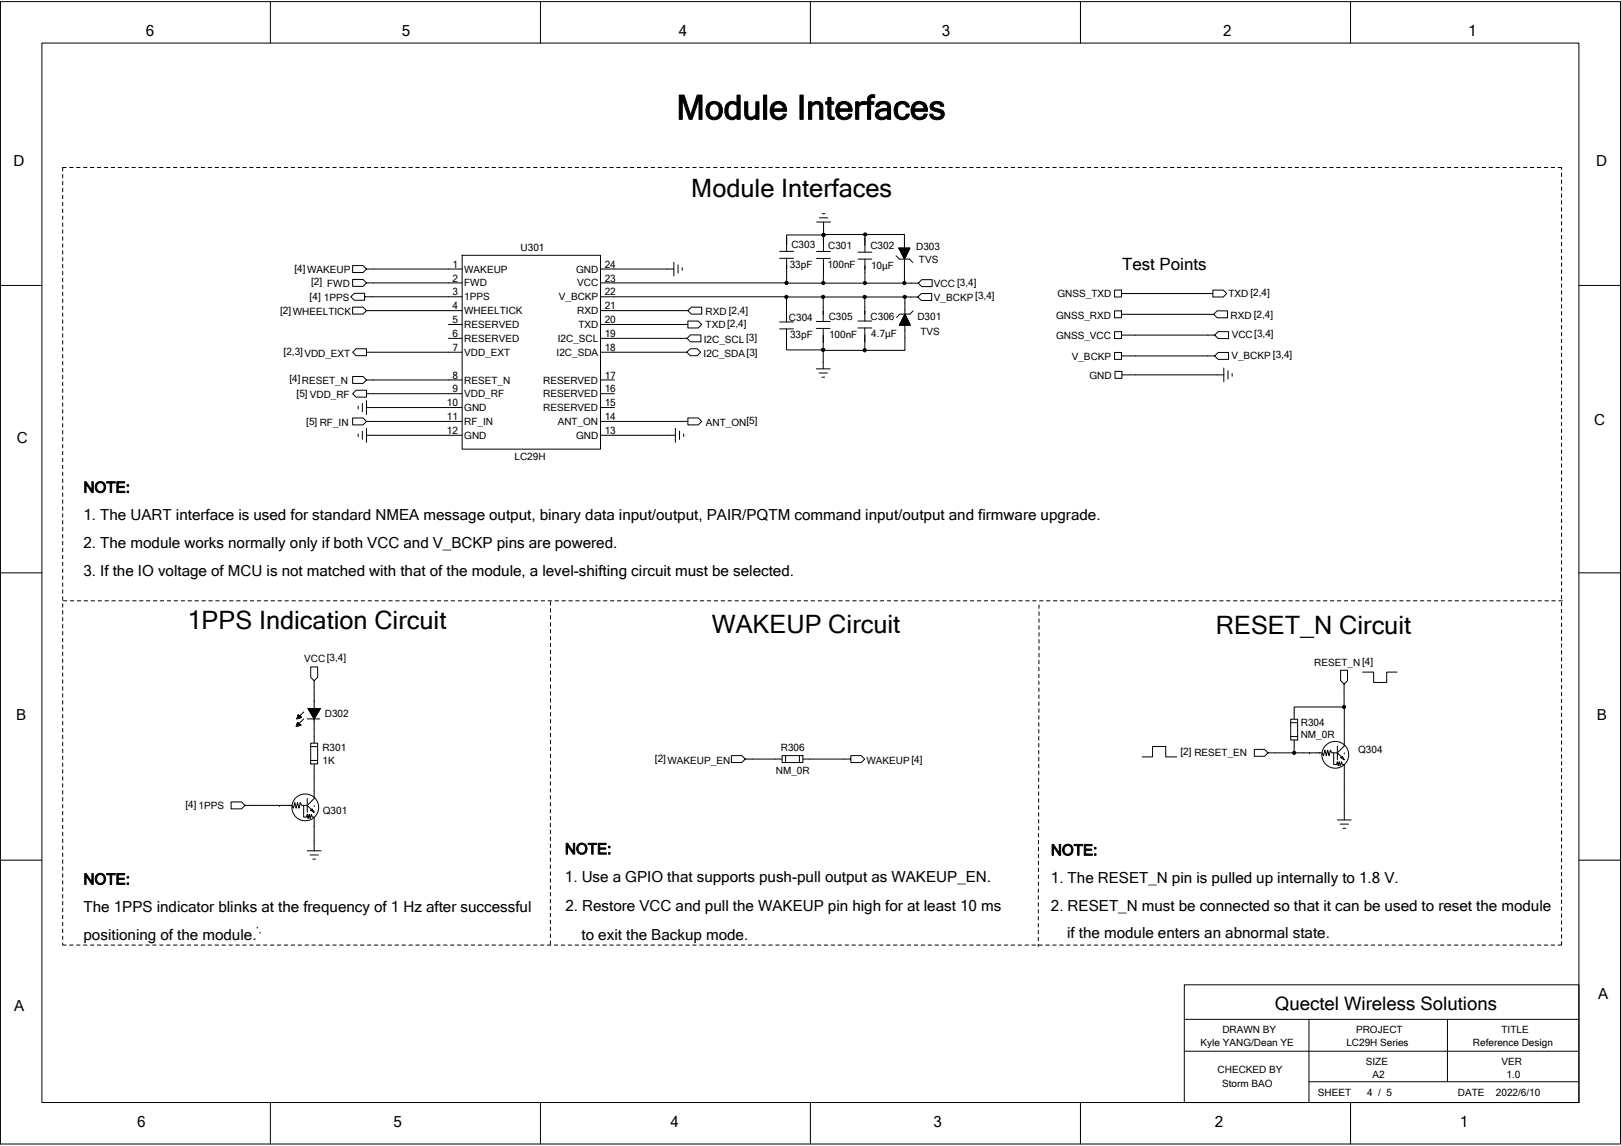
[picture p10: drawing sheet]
<svg xmlns="http://www.w3.org/2000/svg" width="297mm" height="210mm" viewBox="0 0 297 210" stroke-linecap="round" stroke-linejoin="round" font-family="sans-serif">
<g fill="none" stroke="#000" stroke-width=".18">
<path d="M.1 .3h296.8v209.3h-296.8zM7.7 7.9h281.6v194.1h-281.6zM49.5 .3v7.6M99 .3v7.6M148.5 .3v7.6M198 .3v7.6M247.5 .3v7.6M11.5 32v.6M11.5 33.2v.7M11.5 34.5v.6M11.5 35.8v.6M11.5 37v.7"/>
<path d="M11.5 38.3v.6M11.5 39.6v.6M12.1 30.7h-.6v.6M12.8 30.7h.6M14 30.7h.7M15.3 30.7h.6M16.6 30.7h.6M17.8 30.7h.7M19.1 30.7h.6M20.4 30.7h.6M21.7 30.7h.6M22.9 30.7h.6"/>
<path d="M24.2 30.7h.6M25.4 30.7h.7M26.7 30.7h.6M28 30.7h.6M29.2 30.7h.7M30.5 30.7h.7M31.8 30.7h.6M33.1 30.7h.6M34.3 30.7h.7M35.6 30.7h.6M36.9 30.7h.6M38.1 30.7h.7"/>
<path d="M39.4 30.7h.6M40.7 30.7h.6M41.9 30.7h.7M43.2 30.7h.7M44.5 30.7h.6M45.8 30.7h.6M47 30.7h.6M48.3 30.7h.6M49.5 30.7h.7M50.8 30.7h.7M52.1 30.7h.6M53.4 30.7h.6"/>
<path d="M54.6 30.7h.7M55.9 30.7h.6M57.2 30.7h.6M58.4 30.7h.7M59.7 30.7h.6M61 30.7h.6M62.2 30.7h.7M63.5 30.7h.7M64.8 30.7h.6M66.1 30.7h.6M67.3 30.7h.7M68.6 30.7h.6"/>
<path d="M69.8 30.7h.7M71.1 30.7h.7M72.4 30.7h.6M73.7 30.7h.6M74.9 30.7h.7M76.2 30.7h.6M77.5 30.7h.6M78.7 30.7h.7M80 30.7h.6M81.3 30.7h.6M82.5 30.7h.7M83.8 30.7h.7"/>
<path d="M85.1 30.7h.6M86.4 30.7h.6M87.6 30.7h.7M88.9 30.7h.6M90.2 30.7h.6M91.4 30.7h.7M92.7 30.7h.6M94 30.7h.6M95.2 30.7h.7M96.5 30.7h.6M97.8 30.7h.6M99 30.7h.7"/>
<path d="M100.3 30.7h.6M101.6 30.7h.6M102.8 30.7h.7M104.1 30.7h.7M105.4 30.7h.6M106.7 30.7h.6M107.9 30.7h.7M109.2 30.7h.6M110.5 30.7h.6M111.7 30.7h.7M113 30.7h.6M114.3 30.7h.6"/>
<path d="M115.5 30.7h.6M116.8 30.7h.6M118 30.7h.7M119.3 30.7h.6M120.6 30.7h.6M121.9 30.7h.6M123.1 30.7h.7M124.4 30.7h.6M125.7 30.7h.6M126.9 30.7h.7M128.2 30.7h.6M129.5 30.7h.6"/>
<path d="M130.7 30.7h.7M132 30.7h.6M133.3 30.7h.6M134.6 30.7h.6M135.8 30.7h.7M137.1 30.7h.6M138.4 30.7h.6M139.6 30.7h.6M140.9 30.7h.6M142.2 30.7h.6M143.4 30.7h.7M144.7 30.7h.6"/>
<path d="M146 30.7h.6M147.2 30.7h.7M148.5 30.7h.6M149.8 30.7h.6M150.2 39.9h1.5M150.7 39.2h.5M151 30.7h.7M152.3 30.7h.6M153.6 30.7h.6M154.9 30.7h.6M156.1 30.7h.7M157.4 30.7h.6"/>
<path d="M158.7 30.7h.6M159.9 30.7h.7M161.2 30.7h.6M162.5 30.7h.6M163.7 30.7h.7M165 30.7h.6M166.3 30.7h.6M167.5 30.7h.7M168.8 30.7h.6M170.1 30.7h.6M171.3 30.7h.7M172.6 30.7h.6"/>
<path d="M173.9 30.7h.6M175.2 30.7h.6M176.4 30.7h.7M177.7 30.7h.6M179 30.7h.6M180.2 30.7h.7M181.5 30.7h.6M182.8 30.7h.6M184 30.7h.7M185.3 30.7h.6M186.6 30.7h.6M187.8 30.7h.7"/>
<path d="M189.1 30.7h.6M190.4 30.7h.6M191.6 30.7h.7M192.9 30.7h.6M194.2 30.7h.6M195.5 30.7h.6M196.7 30.7h.7M198 30.7h.6M199.3 30.7h.6M200.5 30.7h.7M201.8 30.7h.6M203.1 30.7h.6"/>
<path d="M204.3 30.7h.7M205.6 30.7h.6M206.9 30.7h.6M208.1 30.7h.7M209.4 30.7h.6M210.7 30.7h.6M211.9 30.7h.7M213.2 30.7h.6M214.5 30.7h.6M215.7 30.7h.7M217 30.7h.7M218.3 30.7h.6"/>
<path d="M219.6 30.7h.6M220.8 30.7h.7M222.1 30.7h.6M223.4 30.7h.6M224.6 30.7h.7M225.9 30.7h.6M227.2 30.7h.6M228.4 30.7h.7M229.7 30.7h.7M231 30.7h.6M232.2 30.7h.7M233.5 30.7h.6"/>
<path d="M234.8 30.7h.6M236 30.7h.7M237.3 30.7h.7M238.6 30.7h.6M239.9 30.7h.6M241.1 30.7h.7M242.4 30.7h.6M243.7 30.7h.6M244.9 30.7h.7M246.2 30.7h.6M247.5 30.7h.6M248.7 30.7h.7"/>
<path d="M250 30.7h.7M251.3 30.7h.6M252.6 30.7h.6M253.8 30.7h.6M255.1 30.7h.6M256.3 30.7h.7M257.6 30.7h.7M258.9 30.7h.6M260.2 30.7h.6M261.4 30.7h.7M262.7 30.7h.6M264 30.7h.6"/>
<path d="M265.2 30.7h.7M266.5 30.7h.6M267.8 30.7h.6M269 30.7h.7M270.3 30.7h.7M271.6 30.7h.6M272.9 30.7h.6M274.1 30.7h.7M275.4 30.7h.6M276.7 30.7h.6M277.9 30.7h.6M279.2 30.7h.6"/>
<path d="M280.4 30.7h.7M281.7 30.7h.6M283 30.7h.6M284.2 30.7h.7M285.5 30.7h.6v.4M286.1 31.7v.6M286.1 33v.6M286.1 34.2v.7M286.1 35.5v.7M286.1 36.8v.6M286.1 38.1v.6M286.1 39.3v.7"/>
<path d="M.1 52.3h7.6M11.5 40.9v.6M11.5 42.1v.7M11.5 43.4v.6M11.5 44.7v.6M11.5 45.9v.7M11.5 47.2v.6M11.5 48.4v.7M11.5 49.7v.7M11.5 51v.6M11.5 52.3v.6M11.5 53.5v.7"/>
<path d="M11.5 54.8v.6M11.5 56.1v.6M11.5 57.3v.7M11.5 58.6v.6M11.5 59.9v.6M66.8 54.4v.6h-1.9l-.6-.6 .6-.7h1.9v.7h17.9M67.2 56.9l-.7-.6h-1.9v1.3h1.9l.7-.7h17.5M67.2 51.8l-.7-.6h-1.9v1.3h1.9l.7-.7h17.5M67.2 49.3l-.7-.6h-1.9v1.2h1.9l.7-.6h17.5M82.1 59.5h2.6M84.7 46.8h25.3v35.5h-25.3zM110 59.5h16v-.7h1.9l.7 .7-.7 .6h-1.9v-.6"/>
<path d="M110 56.9h16l.7 .7h1.9v-1.3h-1.9l-.7 .6M110 54.4h34.1M110 51.8h34.1M123.5 49.3h-13.5M123.5 48v2.6M124.2 48.5v1.6M125 49v.6M142.9 59h2.5M142.9 47.3h2.5M142.9 46.1h2.5M144.1 54.4v4.6M144.1 54.4h6.8"/>
<path d="M144.1 47.3v4.5M144.1 51.8l6.8 .1M149.6 58.9h2.5M149.6 47.3h2.6M149.6 46.1h2.6M149.6 40.7h2.6M150.9 47.3v4.6M150.9 40.7v2.4h-6.8v3M157.2 58.8h2.5M157.2 47.5h2.6M157.2 46.2h2.6M158.5 54.4h-7.6v4.5"/>
<path d="M158.5 54.4v4.4M158.5 54.4h7.3v3.2M158.5 47.5v4.4h-7.6M158.5 51.9h7.2M158.5 43h-7.6v3.1M158.5 43v-.1v3.3M158.5 43h7.2v2.4M164.2 46.9l.6 .6h1.8l.7 .6M164.7 45.4h2l-1 2.1zM164.7 45.4h.1M164.7 45.5h2M164.8 59.5h2"/>
<path d="M164.8 45.7h1.8M164.9 59.4v.2M164.9 45.4v.4M164.9 59.4h1.8M164.9 45.9h1.6M165 59.2h1.6M165 46.1h1.5M165.1 59v.6M165.1 45.4v.8M165.1 59h1.4M165.1 46.2h1.3M165.2 58.8h1.3"/>
<path d="M165.2 46.4h1.1M165.2 58.7v.9M165.2 45.4v1.2M165.3 58.7h1M165.3 46.6h.9M165.4 58.5h.9M165.4 46.8h.7M165.4 58.3v1.3M165.4 45.4v1.5M165.5 58.3h.7M165.5 46.9h.5M165.5 58.1h.6"/>
<path d="M165.6 47.1h.3M165.6 57.9v1.7M165.6 45.4v1.9h.2M165.6 57.9h.4M165.7 57.8h.2M165.7 47.5v4.4h2.6l.6 .6h1.9v-1.3h-1.9l-.6 .7M165.7 47.5h.1M165.8 57.6v2M165.8 45.4v2M165.8 57.6h.1M165.8 57.6l1 2h-2zM165.8 59.6v4.6h-7.3"/>
<path d="M166 57.9v1.7M166 45.4v1.6M166.1 58.2v1.4M166.1 45.4v1.3M166.3 58.6v1M166.3 45.4v.9M166.5 58.9v.7M166.5 45.4v.6M166.7 59.3v.3M166.7 45.4v.2M167.3 57l-.6 .6h-1.8l-.6 .6M168.2 54.4l.6-.6h1.9v1.3h-1.9l-.6-.7h-2.4"/>
<path d="M204.2 57h1.3v1.2h-1.3zM204.2 53.1h1.3v1.3h-1.3zM205.5 53.8h16.7v-.7h2l.6 .7-.6 .6h-2v-.6M205.5 57.6h16.9l.6 .6h1.9v-1.2h-1.9l-.6 .6M286.1 40.6v.6M286.1 41.9v.6M286.1 43.1v.7M286.1 44.4v.6M286.1 45.7v.6M286.1 46.9v.7M286.1 48.2v.6M286.1 49.4v.7"/>
<path d="M286.1 50.7v.7M286.1 52v.6M286.1 53.3v.6M286.1 54.5v.7M286.1 55.8v.7M286.1 57.1v.6M286.1 58.4v.6M286.1 59.6v.7M289.3 52.3h7.6M11.5 61.2v.6M11.5 62.4v.7M11.5 63.7v.6"/>
<path d="M11.5 65v.6M11.5 66.2v.7M11.5 67.5v.6M11.5 68.8v.6M11.5 70v.7M11.5 71.3v.6M11.5 72.5v.7M11.5 73.8v.6M11.5 75.1v.6M11.5 76.3v.7M11.5 77.6v.7M11.5 78.9v.6"/>
<path d="M65.6 74.4v.5M65.6 79.5v.5M66.4 73.9v1.5M66.4 79v1.5M67.2 73.4v2.5M67.2 78.5v2.5M82.1 62h2.6M84.7 77.2h-17.5l-.7 .7h-1.9v-1.3h1.9l.7 .6M84.7 72.1h-17.5v-.6h-1.9l-.7 .6 .7 .7h1.9v-.7M84.7 69.6h-17.5l-.7 .7h-1.9v-1.3h1.9l.7 .6M84.7 64.5h-17.5v-.6h-1.9l-.7 .6 .7 .7h1.9v-.7M84.7 74.7h-17.5"/>
<path d="M84.7 79.8h-17.5M110 62h15.9l.6 .6h1.9v-1.2h-1.9l-.6 .6M110 77.2h16v-.6h1.9l.7 .6-.7 .7h-1.9v-.7M110 64.5h15.9M110 69.6h2.6M110 72.1h2.6M110 74.7h2.6M110 79.8h13.8M123.8 78.5v2.5M124.5 79v1.5M125.3 79.5v.5M125.9 64.5l.6-.6h1.3l.6 .6-.6 .7h-1.3z"/>
<path d="M142.9 60.3h2.5M144.1 60.3v3.8h6.8v3.5M149.6 60.2h2.5M149.6 67.6h2.5M150.1 68.3h1.5M150.6 69.1h.5M150.9 60.2v4h7.6M157.2 60.1h2.5M158.5 60.1v4.1M204.2 64.6h1.3v1.2h-1.3zM204.2 60.8h1.3v1.2h-1.3zM204.3 68.1h1.3v1.2h-1.3z"/>
<path d="M205.5 61.4h17.1l.6 .6h1.9v-1.2h-1.9l-.6 .6M205.5 65.2h17.1l.6 .6h1.9v-1.2h-1.9l-.6 .6M205.6 68.7h18.7M224.3 67.4v2.6M225 67.9v1.5M225.8 68.4v.5M286.1 60.9v.6M286.1 62.2v.6M286.1 63.4v.7M286.1 64.7v.6M286.1 66v.6M286.1 67.2v.7"/>
<path d="M286.1 68.5v.7M286.1 69.8v.6M286.1 71.1v.5M286.1 72.3v.6M286.1 73.6v.6M286.1 74.8v.7M286.1 76.1v.6M286.1 77.4v.6M286.1 78.6v.7M286.1 79.9v.6M11.5 80.2v.6M11.5 81.4v.7"/>
<path d="M11.5 82.7v.6M11.5 84v.6M11.5 85.2v.7M11.5 86.5v.6M11.5 87.8v.6M11.5 89v.7M11.5 90.3v.7M11.5 91.6v.6M11.5 92.9v.6M11.5 94.1v.6M11.5 95.4v.6M11.5 96.6v.7"/>
<path d="M11.5 97.9v.7M11.5 99.2v.6M286.1 85v.6M286.1 86.3v.6M286.1 87.5v.7M286.1 88.8v.6M286.1 90.1v.6M286.1 91.3v.7M286.1 92.6v.6M286.1 93.9v.6M286.1 95.1v.7M286.1 96.4v.6"/>
<path d="M286.1 97.7v.6M286.1 98.9v.7M286.1 81.2v.6M286.1 82.4v.7M286.1 83.7v.6M.1 105h7.6M11.5 100.5v.6M11.5 101.7v.7M11.5 103v.6M11.5 104.3v.6M11.5 105.5v.7M11.5 106.8v.6"/>
<path d="M11.5 108.1v.6M11.5 109.3v.7M11.5 110.6v.7M11.5 111.9v.6M11.5 113.2v.6M11.5 114.4v.7M11.5 115.7v.6M11.5 117v.6M11.5 118.2v.7M11.5 119.5v.6M11.6 110.1h.7M12.9 110.1h.6"/>
<path d="M14.2 110.1h.6M15.4 110.1h.7M16.7 110.1h.6M18 110.1h.6M19.2 110.1h.7M20.5 110.1h.6M21.8 110.1h.6M23 110.1h.7M24.3 110.1h.6M25.6 110.1h.6M26.8 110.1h.7M28.1 110.1h.6"/>
<path d="M29.4 110.1h.6M30.6 110.1h.7M31.9 110.1h.7M33.2 110.1h.6M34.5 110.1h.6M35.7 110.1h.7M37 110.1h.6M38.3 110.1h.6M39.5 110.1h.7M40.8 110.1h.6M42.1 110.1h.6M43.3 110.1h.7"/>
<path d="M44.6 110.1h.7M45.9 110.1h.6M47.1 110.1h.7M48.4 110.1h.6M49.7 110.1h.6M50.9 110.1h.7M52.2 110.1h.6M53.5 110.1h.6M54.8 110.1h.6M56 110.1h.7M57.3 110.1h.6M58.6 110.1h.6"/>
<path d="M59.8 110.1h.7M61.1 110.1h.6M62.4 110.1h.6M63.6 110.1h.7M64.9 110.1h.6M66.2 110.1h.6M67.5 110.1h.6M68.7 110.1h.6M70 110.1h.6M71.2 110.1h.7M72.5 110.1h.6M73.8 110.1h.6"/>
<path d="M75.1 110.1h.6M76.3 110.1h.7M77.6 110.1h.6M78.9 110.1h.6M80.1 110.1h.7M81.4 110.1h.6M82.7 110.1h.6M83.9 110.1h.7M85.2 110.1h.6M86.5 110.1h.6M87.8 110.1h.6M89 110.1h.7"/>
<path d="M90.3 110.1h.6M91.6 110.1h.6M92.8 110.1h.6M94.1 110.1h.6M95.4 110.1h.6M96.6 110.1h.7M97.9 110.1h.6M99.2 110.1h.6M100.4 110.1h.7M100.9 110.3v.6M100.9 111.5v.7M100.9 112.8v.6"/>
<path d="M100.9 114.1v.6M100.9 115.3v.7M100.9 116.6v.6M100.9 117.9v.6M100.9 119.1v.7M101.7 110.1h.6M103 110.1h.6M104.2 110.1h.7M105.5 110.1h.6M106.8 110.1h.6M108.1 110.1h.6M109.3 110.1h.7"/>
<path d="M110.6 110.1h.6M111.9 110.1h.6M113.1 110.1h.7M114.4 110.1h.6M115.6 110.1h.7M116.9 110.1h.6M118.2 110.1h.6M119.4 110.1h.7M120.7 110.1h.6M122 110.1h.6M123.2 110.1h.7M124.5 110.1h.7"/>
<path d="M125.8 110.1h.6M127.1 110.1h.6M128.3 110.1h.7M129.6 110.1h.6M130.9 110.1h.6M132.1 110.1h.7M133.4 110.1h.6M134.7 110.1h.6M135.9 110.1h.7M137.2 110.1h.7M138.5 110.1h.6M139.7 110.1h.7"/>
<path d="M141 110.1h.6M142.3 110.1h.6M143.5 110.1h.7M144.8 110.1h.7M146.1 110.1h.6M147.4 110.1h.6M148.6 110.1h.7M149.9 110.1h.6M151.2 110.1h.6M152.4 110.1h.7M153.7 110.1h.6M155 110.1h.6"/>
<path d="M156.2 110.1h.7M157.5 110.1h.7M158.8 110.1h.6M160.1 110.1h.6M161.3 110.1h.6M162.6 110.1h.6M163.8 110.1h.7M165.1 110.1h.7M166.4 110.1h.6M167.7 110.1h.6M168.9 110.1h.7M170.2 110.1h.6"/>
<path d="M171.5 110.1h.6M172.7 110.1h.7M174 110.1h.6M175.3 110.1h.6M176.5 110.1h.7M177.8 110.1h.7M179.1 110.1h.6M180.4 110.1h.6M181.6 110.1h.7M182.9 110.1h.6M184.2 110.1h.6M185.4 110.1h.7"/>
<path d="M186.7 110.1h.6M188 110.1h.6M189.2 110.1h.7M190.4 110.8v.7M190.4 112.1v.7M190.4 113.4v.6M190.4 114.7v.6M190.4 115.9v.7M190.4 117.2v.6M190.4 118.4v.7M190.4 119.7v.7M190.5 110.1h.6"/>
<path d="M191.8 110.1h.6M193 110.1h.7M194.3 110.1h.6M195.6 110.1h.6M196.8 110.1h.7M198.1 110.1h.7M199.4 110.1h.6M200.7 110.1h.6M201.9 110.1h.7M203.2 110.1h.6M204.5 110.1h.6M205.7 110.1h.7"/>
<path d="M207 110.1h.6M208.3 110.1h.6M209.5 110.1h.7M210.8 110.1h.6M212.1 110.1h.6M213.3 110.1h.7M214.6 110.1h.6M215.9 110.1h.6M217.1 110.1h.7M218.4 110.1h.7M219.7 110.1h.6M221 110.1h.6"/>
<path d="M222.2 110.1h.7M223.5 110.1h.6M224.8 110.1h.6M226 110.1h.7M227.3 110.1h.6M228.6 110.1h.6M229.8 110.1h.7M231.1 110.1h.6M232.4 110.1h.6M233.6 110.1h.7M234.9 110.1h.6M236.2 110.1h.6"/>
<path d="M237.4 110.1h.7M238.7 110.1h.6M240 110.1h.6M241.3 110.1h.6M242.5 110.1h.7M243.8 110.1h.6M245.1 110.1h.6M246.3 110.1h.7M247.6 110.1h.6M248.9 110.1h.6M250.1 110.1h.7M251.4 110.1h.6"/>
<path d="M252.7 110.1h.6M253.9 110.1h.7M255.2 110.1h.6M256.5 110.1h.6M257.7 110.1h.7M259 110.1h.6M260.3 110.1h.6M261.6 110.1h.6M262.8 110.1h.7M264.1 110.1h.6M265.4 110.1h.6M266.6 110.1h.7"/>
<path d="M267.9 110.1h.6M269.2 110.1h.6M270.4 110.1h.7M271.7 110.1h.6M273 110.1h.6M274.3 110.1h.6M275.5 110.1h.7M276.8 110.1h.6M278 110.1h.7M279.3 110.1h.6M280.6 110.1h.6M281.8 110.1h.7"/>
<path d="M283.1 110.1h.6M284.4 110.1h.6M285.6 110.1h.7M286.1 100.2v.6M286.1 101.5v.6M286.1 102.7v.7M286.1 104v.6M286.1 105.3v.6M286.1 106.6v.6M286.1 107.8v.7M286.1 109.1v.6M286.1 110.4v.6"/>
<path d="M286.1 111.6v.7M286.1 112.9v.6M286.1 114.2v.6M286.1 115.4v.7M286.1 116.7v.6M286.1 118v.6M286.1 119.2v.7M289.3 105h7.6M11.5 120.8v.6M11.5 122v.7M11.5 123.3v.6M11.5 124.6v.6"/>
<path d="M11.5 125.8v.7M11.5 127.1v.6M11.5 128.4v.6M11.5 129.6v.7M11.5 130.9v.7M11.5 132.2v.6M11.5 133.5v.6M11.5 134.7v.7M11.5 136v.6M11.5 137.3v.6M11.5 138.5v.7M11.5 139.8v.6"/>
<path d="M54.3 133h.5M54.4 132.8v.3M54.4 132.9h.8M54.4 132.7h.6v.2M54.5 132.6h.4M54.5 131.6h.4M54.5 132.4v.7M54.5 132.5h.2M54.5 131.4v.3M54.5 131.5h.8M54.5 132.4h.1M54.5 132.4l.7 .5-.9 .2z"/>
<path d="M54.5 131.3h.7l-.1 .2M54.6 131.2h.4M54.6 132.4v.6M54.6 131h.1M54.8 132.5v.5M54.8 131v.6M54.8 131.1h-.2v.6M54.9 132.7v.2M54.9 131.1v.5M55 131.3v.3M55.1 132.8v.1M55.3 131.4v.1"/>
<path d="M55.7 131.7l-1.3 1.3M55.7 130.5l-1.3 1.2 .2-.7 .7 .5-.9 .2M56.3 131.7h2.3M56.5 129.8v.2M56.7 129.8v.4h1.8M56.8 129.8v.6M56.9 129.8v.8M56.9 136.2h1.3v3.8h-1.3zM56.9 139.3h1.3M56.9 136.8h1.3M57 129.8v1h1.1M57.2 129.8v1.3h.8"/>
<path d="M57.3 129.8v1.5M57.4 129.8v1.7h.3M57.5 129.8v1.9M57.6 129.8h1.1l-1.1 1.9zM57.6 131.7h.1M57.6 124.7l-.7-.6v-1.9h1.3v1.9l-.6 .6v11.5M57.6 140v6.3l-1.3 1.3M57.7 131.6h-.2M57.7 129.8v1.8M57.8 129.8v1.5h-.5M57.9 131.2h-.6M57.9 129.8v1.3"/>
<path d="M58 131h-.9M58.1 129.8v1.1M58.2 129.8v.9h-1.2M58.3 130.6h-1.4M58.3 129.8v.7h-1.5M58.4 130.3h-1.7M58.4 129.8v.5M58.6 129.8v.3h-2M58.6 129.9h-2.1M58.7 129.8v.1M58.7 129.8h-2.3M100.9 120.4v.6"/>
<path d="M100.9 121.7v.6M100.9 122.9v.7M100.9 124.2v.6M100.9 125.5v.6M100.9 126.7v.7M100.9 128v.7M100.9 129.3v.6M100.9 130.6v.6M100.9 131.8v.7M100.9 133.1v.6M100.9 134.4v.6M100.9 135.6v.7"/>
<path d="M100.9 136.9v.6M100.9 138.2v.6M100.9 139.4v.7M143.3 138.5h3.8v1.2h-3.8zM143.3 139.1h-6.7l-.7 .6h-1.9v-1.2h1.9l.7 .6M144 138.5v1.2M146.5 138.5v1.2M147.1 139.1h8.8v-.6h1.9l.7 .6-.7 .6h-1.9v-.6M190.3 132.4v.7M190.3 133.7v.6M190.3 135v.6M190.3 136.2v.7"/>
<path d="M190.3 137.5v.6M190.3 138.8v.6M190.4 122.3v.6M190.4 123.5v.7M190.4 124.8v.6M190.4 126.1v.6M190.4 127.3v.7M190.4 128.6v.6M190.4 129.9v.6M190.4 131.1l-.1 .7M190.4 121v.6M209.3 138.7h1.9v-1.9h2.4v1.9h2"/>
<path d="M236.5 131.8h1.3v3.8h-1.3zM236.5 135h1.3M236.5 132.4h1.3M237.1 135.6v2.3h-4.7l-.7 .7h-1.9v-1.3h1.9l.7 .6M237.1 137.9h4.8M238.7 135.4h.1M240 137.9h.1M241.7 137.9h.6l.2 .6 .3-1.1 .2 1.1 .3-1.1 .2 1.1 .3-1.1 .2 .5h1.1M244.4 137.9v2.2h.5l.2-.5 .1 .7 .2-.7 .2 .7M245.1 137.9l1.2 1.3M245.1 137.9h.1M245.1 136.7v2.5"/>
<path d="M246 138.6l.3 .6-.6-.4zM246.3 125.3l.6-.6v-1.9h-1.2v1.9l.6 .6v4.2M246.3 129.5h-9.2v2.3M246.3 129.5v7.2l-1.2 1.2M246.3 137.9h.1M246.3 135.4h.1M249.7 123.1h2v2h2.4v-2h1.9M286.1 120.5v.6M286.1 121.8v.6M286.1 123v.7M286.1 124.3v.6M286.1 125.6v.6"/>
<path d="M286.1 126.9v.6M286.1 128.1v.7M286.1 129.4v.6M286.1 130.7v.6M286.1 131.9v.7M286.1 133.2v.6M286.1 134.5v.6M286.1 135.7v.7M286.1 137v.6M286.1 138.3v.6M286.1 139.6v.6M.1 157.6h7.6"/>
<path d="M11.5 141.1v.6M11.5 142.3v.7M11.5 143.6v.6M11.5 144.9v.6M11.5 146.1v.7M11.5 147.4v.6M11.5 148.7v.6M11.5 149.9v.7M11.5 151.2v.6M11.5 152.5v.6M11.5 153.8v.6M11.5 155v.7"/>
<path d="M11.5 156.3v.6M11.5 157.6v.6M11.5 158.8v.7M44.9 147.6l-.6-.7h-1.9v1.3h1.9l.6-.6h8.2M50 145h.1M51.2 147.6h.1M53 147.6h.5l.3 .5 .2-1 .3 1 .2-1 .3 1 .2-1 .3 .5h1M55.6 147.6v2.1h.6l.1-.5 .1 .8 .3-.8 .1 .7M56.3 155.9h2.5M56.3 147.6h.1M56.3 146.3v2.5M56.3 147.6l1.3 1.2"/>
<path d="M56.8 156.7h1.5M57.2 148.2l.4 .6-.7-.3zM57.3 157.4h.5M57.6 147.6h.1M57.6 145h.1M57.6 149.7h-.4l-.1-.5-.3 .8M57.6 149.8v6.1M100.9 142v.6M100.9 143.2v.7M100.9 144.5v.6M100.9 145.8v.6M100.9 147v.7"/>
<path d="M100.9 148.3v.6M100.9 149.6v.6M100.9 150.9v.6M100.9 152.1v.7M100.9 153.4v.6M100.9 154.7v.6M100.9 155.9v.7M100.9 157.2v.6M100.9 158.5v.6M100.9 159.7v.7M100.9 140.7v.6M190.3 152.7v.7"/>
<path d="M190.3 154v.6M190.3 155.3v.6M190.3 156.5v.7M190.3 157.8v.6M190.3 159.1v.6M190.3 142.6v.6M190.3 143.8v.7M190.3 145.1v.6M190.3 146.4v.6M190.3 147.6v.7M190.3 148.9v.6M190.3 150.2v.6"/>
<path d="M190.3 151.4v.7M190.3 140v.7M190.3 141.3v.6M245.1 150.2h2.5M245.6 151h1.5M246.1 151.8h.5M246.3 140.1h-.3l-.2-.5-.2 .7M246.3 140.1v10.1M286.1 140.8v.6M286.1 142.1v.6M286.1 143.3v.7M286.1 144.6v.6"/>
<path d="M286.1 145.9v.6M286.1 147.2v.6M286.1 148.4v.7M286.1 149.7v.6M286.1 151v.6M286.1 152.2v.7M286.1 153.5v.6M286.1 154.8v.6M286.1 156v.7M286.1 157.3v.6M286.1 158.6v.6M286.1 159.9v.6"/>
<path d="M289.3 157.6h7.6M11.5 172.8v.4h.6M11.5 160.1v.6M11.5 161.4v.6M11.5 162.6v.7M11.5 163.9v.6M11.5 165.2v.6M11.5 166.4v.7M11.5 167.7v.6M11.5 169v.6M11.5 170.2v.7M11.5 171.5v.6"/>
<path d="M12.8 173.2h.6M14 173.2h.7M15.3 173.2h.6M16.6 173.2h.6M17.8 173.2h.7M19.1 173.2h.6M20.4 173.2h.6M21.7 173.2h.6M22.9 173.2h.6M24.2 173.2h.6M25.4 173.2h.7M26.7 173.2h.6"/>
<path d="M28 173.2h.6M29.2 173.2h.7M30.5 173.2h.7M31.8 173.2h.6M33.1 173.2h.6M34.3 173.2h.7M35.6 173.2h.6M36.9 173.2h.6M38.1 173.2h.7M39.4 173.2h.6M40.7 173.2h.6M41.9 173.2h.7"/>
<path d="M43.2 173.2h.7M44.5 173.2h.6M45.8 173.2h.6M47 173.2h.6M47.1 169.9h.1M47.6 170.8h.1M48.3 173.2h.6M49.5 173.2h.7M50.8 173.2h.7M52.1 173.2h.6M53.4 173.2h.6M54.6 173.2h.7"/>
<path d="M55.9 173.2h.6M57.2 173.2h.6M58.4 173.2h.7M59.7 173.2h.6M61 173.2h.6M62.2 173.2h.7M63.5 173.2h.7M64.8 173.2h.6M66.1 173.2h.6M67.3 173.2h.7M68.6 173.2h.6M69.8 173.2h.7"/>
<path d="M71.1 173.2h.7M72.4 173.2h.6M73.7 173.2h.6M74.9 173.2h.7M76.2 173.2h.6M77.5 173.2h.6M78.7 173.2h.7M80 173.2h.6M81.3 173.2h.6M82.5 173.2h.7M83.8 173.2h.7M85.1 173.2h.6"/>
<path d="M86.4 173.2h.6M87.6 173.2h.7M88.9 173.2h.6M90.2 173.2h.6M91.4 173.2h.7M92.7 173.2h.6M94 173.2h.6M95.2 173.2h.7M96.5 173.2h.6M97.8 173.2h.6M99 173.2h.7M100.3 173.2h.6"/>
<path d="M100.9 161v.6M100.9 162.3v.6M100.9 163.5v.7M100.9 164.8v.6M100.9 166.1v.6M100.9 167.3v.7M100.9 168.6v.6M100.9 169.9v.6M100.9 171.2v.6M100.9 172.4v.7M101.6 173.2h.6M102.8 173.2h.7"/>
<path d="M104.1 173.2h.7M105.4 173.2h.6M106.7 173.2h.6M107.9 173.2h.7M109.2 173.2h.6M110.5 173.2h.6M111.7 173.2h.7M113 173.2h.6M114.3 173.2h.6M115.5 173.2h.6M116.8 173.2h.6M118 173.2h.7"/>
<path d="M119.3 173.2h.6M120.6 173.2h.6M121.9 173.2h.6M123.1 173.2h.7M124.4 173.2h.6M125.7 173.2h.6M126.9 173.2h.7M128.2 173.2h.6M129.5 173.2h.6M130.7 173.2h.7M132 173.2h.6M133.3 173.2h.6"/>
<path d="M134.6 173.2h.6M135.8 173.2h.7M137.1 173.2h.6M138.4 173.2h.6M139.6 173.2h.6M140.9 173.2h.6M142.2 173.2h.6M143.4 173.2h.7M144.7 173.2h.6M146 173.2h.6M147.2 173.2h.7M148.5 173.2h.6"/>
<path d="M149.8 173.2h.6M151 173.2h.7M152.3 173.2h.6M153.6 173.2h.6M154.9 173.2h.6M156.1 173.2h.7M157.4 173.2h.6M158.7 173.2h.6M159.9 173.2h.7M161.2 173.2h.6M162.5 173.2h.6M163.7 173.2h.7"/>
<path d="M165 173.2h.6M166.3 173.2h.6M167.5 173.2h.7M168.8 173.2h.6M170.1 173.2h.6M171.3 173.2h.7M172.6 173.2h.6M173.9 173.2h.6M175.2 173.2h.6M176.4 173.2h.7M177.7 173.2h.6M179 173.2h.6"/>
<path d="M180.2 173.2h.7M181.5 173.2h.6M182.8 173.2h.6M184 173.2h.7M185.3 173.2h.6M186.6 173.2h.6M187.8 173.2h.7M189.1 173.2h.6M190.3 164.1v.7M190.3 165.4v.6M190.3 166.7v.6M190.3 167.9v.7"/>
<path d="M190.3 169.2v.6M190.3 170.5v.6M190.3 171.7v.7M190.3 173l-.1 .5M190.3 160.3v.7M190.3 161.6v.6M190.3 162.9v.6M190.4 173.2h.6M191.6 173.2h.7M192.9 173.2h.6M194.2 173.2h.6M195.4 173.2h.7"/>
<path d="M196.7 173.2h.7M198 173.2h.6M199.3 173.2h.6M200.5 173.2h.7M201.8 173.2h.6M203.1 173.2h.6M204.3 173.2h.7M205.6 173.2h.6M206.9 173.2h.6M208.1 173.2h.7M209.4 173.2h.6M210.7 173.2h.6"/>
<path d="M211.9 173.2h.7M213.2 173.2h.6M214.5 173.2h.6M215.7 173.2h.7M217 173.2h.7M218.3 173.2h.6M219.6 173.2h.6M220.8 173.2h.7M222.1 173.2h.6M223.4 173.2h.6M224.6 173.2h.7M225.9 173.2h.6"/>
<path d="M227.2 173.2h.6M228.4 173.2h.7M229.7 173.2h.7M231 173.2h.6M232.2 173.2h.7M233.5 173.2h.6M234.8 173.2h.6M236 173.2h.7M237.3 173.2h.7M238.6 173.2h.6M239.9 173.2h.6M241.1 173.2h.7"/>
<path d="M242.4 173.2h.6M243.7 173.2h.6M244.9 173.2h.7M246.2 173.2h.6M247.5 173.2h.6M248.7 173.2h.7M250 173.2h.7M251.3 173.2h.6M252.6 173.2h.6M253.8 173.2h.6M255.1 173.2h.6M256.3 173.2h.7"/>
<path d="M257.6 173.2h.7M258.9 173.2h.6M260.2 173.2h.6M261.4 173.2h.7M262.7 173.2h.6M264 173.2h.6M265.2 173.2h.7M266.5 173.2h.6M267.8 173.2h.6M269 173.2h.7M270.3 173.2h.7M271.6 173.2h.6"/>
<path d="M272.9 173.2h.6M274.1 173.2h.7M275.4 173.2h.6M276.7 173.2h.6M277.9 173.2h.6M279.2 173.2h.6M280.4 173.2h.7M281.7 173.2h.6M283 173.2h.6M284.2 173.2h.7M286.1 161.1v.7M286.1 162.4v.6"/>
<path d="M286.1 163.6v.7M286.1 164.9v.6M286.1 166.2v.6M286.1 167.4v.7M286.1 168.7v.7M286.1 170v.6M286.1 171.3v.6M286.1 172.5v.7h-.6M217 180.4h72.3v21.6h-72.3zM217 186.8h72.3M217 192.6h72.3M239.9 186.8v15.2"/>
<path d="M239.9 198.2h49.4M265.2 186.8v11.4M49.5 202v7.6M99 202v7.6M148.5 202v7.6M198 202v7.6M247.5 202v7.6"/>
<circle cx="244.7" cy="138.3" r="2.46"/>
<circle cx="55.9" cy="147.9" r="2.46"/>
</g>
<g fill="#000" stroke="#000" stroke-width=".18">
<circle cx="144.1" cy="54.4" r=".3"/>
<circle cx="144.1" cy="51.8" r=".3"/>
<circle cx="150.8" cy="54.4" r=".3"/>
<circle cx="150.9" cy="51.9" r=".29"/>
<circle cx="150.9" cy="43" r=".29"/>
<circle cx="158.5" cy="54.4" r=".3"/>
<circle cx="158.5" cy="51.9" r=".29"/>
<circle cx="158.5" cy="43" r=".3"/>
<circle cx="165.7" cy="51.9" r=".29"/>
<circle cx="165.8" cy="54.4" r=".3"/>
<circle cx="150.8" cy="64.1" r=".29"/>
<circle cx="158.5" cy="64.2" r=".3"/>
<circle cx="237.1" cy="137.9" r=".3"/>
<circle cx="246.3" cy="129.5" r=".3"/>
</g>
<text font-size="6.2" x="124" y="21.9">Module Interfaces</text>
<g font-size="4.6">
<text x="126.7" y="36.1">Module Interfaces</text>
<text x="34.4" y="115.3">1PPS Indication Circuit</text>
<text x="130.4" y="115.9">WAKEUP Circuit</text>
<text x="222.8" y="116.2">RESET_N Circuit</text>
</g>
<text font-size="3.4" x="233.6" y="185">Quectel Wireless Solutions</text>
<text font-size="3.1" x="205.6" y="49.6">Test Points</text>
<g font-size="2.8">
<text x="26.7" y="6.6">6</text>
<text x="73.7" y="6.6">5</text>
<text x="124.4" y="6.6">4</text>
<text x="172.6" y="6.6">3</text>
<text x="224.1" y="6.6">2</text>
<text x="269" y="6.6">1</text>
<text x="2.5" y="30.5">D</text>
<text x="292.5" y="30.4">D</text>
<text x="292.1" y="77.8">C</text>
<text x="3.1" y="81.1">C</text>
<text x="15.3" y="95.3">1. The UART interface is used for standard NMEA message output, binary data input/output, PAIR/PQTM command input/output and firmware upgrade.</text>
<text x="15.3" y="90.3">NOTE:</text>
<text x="15.3" y="100.4">2. The module works normally only if both VCC and V_BCKP pins are powered.</text>
<text x="15.3" y="105.5">3. If the IO voltage of MCU is not matched with that of the module, a level-shifting circuit must be selected.</text>
<text x="3" y="131.8">B</text>
<text x="292.6" y="131.8">B</text>
<text x="103.5" y="156.5">NOTE:</text>
<text x="103.5" y="161.6">1. Use a GPIO that supports push-pull output as WAKEUP_EN.</text>
<text x="192.6" y="161.8">1. The RESET_N pin is pulled up internally to 1.8 V.</text>
<text x="192.6" y="156.7">NOTE:</text>
<text x="15.3" y="162.1">NOTE:</text>
<text x="15.3" y="167.1">The 1PPS indicator blinks at the frequency of 1 Hz after successful</text>
<text x="103.6" y="167">2. Restore VCC and pull the WAKEUP pin high for at least 10 ms</text>
<text x="192.6" y="166.9">2. RESET_N must be connected so that it can be used to reset the module</text>
<text x="15.3" y="172.2">positioning of the module.</text>
<text x="106.6" y="172.3">to exit the Backup mode.</text>
<text x="195.5" y="171.9">if the module enters an abnormal state.</text>
<text x="2.6" y="185.3">A</text>
<text x="292.9" y="183.1">A</text>
<text x="25.2" y="206.6">6</text>
<text x="72.1" y="206.6">5</text>
<text x="122.8" y="206.6">4</text>
<text x="171.1" y="206.6">3</text>
<text x="222.6" y="206.6">2</text>
<text x="267.5" y="206.6">1</text>
</g>
<g font-size="1.8">
<text x="95.4" y="46">U301</text>
<text x="145" y="45.5">C303</text>
<text x="151.8" y="45.6">C301</text>
<text x="159.5" y="45.6">C302</text>
<text x="167.9" y="45.8">D303</text>
<text x="54" y="49.8">[4]WAKEUP</text>
<text x="57" y="52.2">[2] FWD</text>
<text x="82.9" y="49">1</text>
<text x="82.9" y="51.6">2</text>
<text x="85.1" y="50">WAKEUP</text>
<text x="85.1" y="52.5">FWD</text>
<text x="105.6" y="50">GND</text>
<text x="105.8" y="52.5">VCC</text>
<text x="110.8" y="51.6">23</text>
<text x="110.8" y="49">24</text>
<text x="144.7" y="49">33pF</text>
<text x="151.6" y="49.1">100nF</text>
<text x="159.6" y="49.3">10μF</text>
<text x="168.4" y="48.3">TVS</text>
<text x="171.1" y="52.6">VCC [3,4]</text>
<text x="51.3" y="57.5">[2]WHEELTICK</text>
<text x="56.7" y="55">[4] 1PPS</text>
<text x="82.9" y="54.1">3</text>
<text x="82.9" y="56.7">4</text>
<text x="82.9" y="59.2">5</text>
<text x="85.1" y="55">1PPS</text>
<text x="85.1" y="57.6">WHEELTICK</text>
<text x="102.4" y="55">V_BCKP</text>
<text x="105.8" y="57.6">RXD</text>
<text x="110.8" y="59.2">20</text>
<text x="110.8" y="56.7">21</text>
<text x="110.8" y="54.1">22</text>
<text x="129.3" y="57.7">RXD [2,4]</text>
<text x="144.6" y="58.7">C304</text>
<text x="151.9" y="58.6">C305</text>
<text x="159.5" y="58.6">C306</text>
<text x="168.1" y="58.7">D301</text>
<text x="171.1" y="55.1">V_BCKP [3,4]</text>
<text x="193.5" y="58.4">GNSS_RXD</text>
<text x="193.8" y="54.5">GNSS_TXD</text>
<text x="225.1" y="54.5">TXD [2,4]</text>
<text x="225.5" y="58.4">RXD [2,4]</text>
<text x="52" y="65">[2,3]VDD_EXT</text>
<text x="82.9" y="61.7">6</text>
<text x="82.9" y="64.3">7</text>
<text x="85.1" y="60.1">RESERVED</text>
<text x="85.1" y="62.7">RESERVED</text>
<text x="85.1" y="65.2">VDD_EXT</text>
<text x="102" y="65.2">I2C_SDA</text>
<text x="102.2" y="62.7">I2C_SCL</text>
<text x="106" y="60.1">TXD</text>
<text x="110.8" y="64.3">18</text>
<text x="110.8" y="61.7">19</text>
<text x="128.9" y="65.5">I2C_SDA[3]</text>
<text x="129" y="62.8">I2C_SCL [3]</text>
<text x="129.3" y="60.1">TXD[2,4]</text>
<text x="144.8" y="61.8">33pF</text>
<text x="151.9" y="61.8">100nF</text>
<text x="159.7" y="61.7">4.7μF</text>
<text x="168.7" y="61.4">TVS</text>
<text x="193.5" y="62.1">GNSS_VCC</text>
<text x="196.4" y="66">V_BCKP</text>
<text x="225.7" y="65.9">V_BCKP [3,4]</text>
<text x="225.7" y="62">VCC[3,4]</text>
<text x="53" y="70">[4]RESET_N</text>
<text x="82.9" y="69.4">8</text>
<text x="82.9" y="71.9">9</text>
<text x="85.1" y="70.3">RESET_N</text>
<text x="99.5" y="70.3">RESERVED</text>
<text x="110.8" y="71.9">16</text>
<text x="110.8" y="69.4">17</text>
<text x="199.6" y="69.5">GND</text>
<text x="54.4" y="72.7">[5] VDD_RF</text>
<text x="56.1" y="77.8">[5] RF_IN</text>
<text x="81.9" y="74.4">10</text>
<text x="81.9" y="77">11</text>
<text x="85.1" y="72.8">VDD_RF</text>
<text x="85.1" y="75.3">GND</text>
<text x="85.1" y="77.9">RF_IN</text>
<text x="99.5" y="75.3">RESERVED</text>
<text x="99.5" y="72.8">RESERVED</text>
<text x="102.2" y="77.9">ANT_ON</text>
<text x="110.8" y="77">14</text>
<text x="110.8" y="74.4">15</text>
<text x="129.3" y="78">ANT_ON[5]</text>
<text x="81.9" y="79.5">12</text>
<text x="85.1" y="80.4">GND</text>
<text x="105.6" y="80.4">GND</text>
<text x="110.8" y="79.5">13</text>
<text x="94.3" y="84.3">LC29H</text>
<text x="55.7" y="121.3">VCC[3,4]</text>
<text x="240.8" y="122.1">RESET_N [4]</text>
<text x="59.5" y="131.4">D302</text>
<text x="59.1" y="137.6">R301</text>
<text x="143.1" y="137.7">R306</text>
<text x="238.4" y="135.3">NM_0R</text>
<text x="238.4" y="133.1">R304</text>
<text x="59.1" y="139.9">1K</text>
<text x="120" y="139.6">[2]WAKEUP_EN</text>
<text x="142.2" y="141.8">NM_0R</text>
<text x="158.8" y="140">WAKEUP[4]</text>
<text x="216.3" y="138.3">[2] RESET_EN</text>
<text x="248.9" y="138">Q304</text>
<text x="34" y="148">[4] 1PPS</text>
<text x="59.2" y="149.1">Q301</text>
<text x="220" y="191.6">Kyle YANG/Dean YE</text>
<text x="224" y="189.3">DRAWN BY</text>
<text x="246.7" y="191.6">LC29H Series</text>
<text x="248.5" y="189.3">PROJECT</text>
<text x="269.9" y="191.6">Reference Design</text>
<text x="275.1" y="189.3">TITLE</text>
<text x="223.1" y="196.7">CHECKED BY</text>
<text x="250.3" y="195.2">SIZE</text>
<text x="251.5" y="197.6">A2</text>
<text x="275.1" y="195.2">VER</text>
<text x="276.1" y="197.6">1.0</text>
<text x="223.9" y="199.2">Storm BAO</text>
<text x="241.5" y="200.7">SHEET</text>
<text x="250.5" y="200.7">4 / 5</text>
<text x="267.1" y="200.7">DATE</text>
<text x="274.1" y="200.7">2022/6/10</text>
</g>
</svg>
